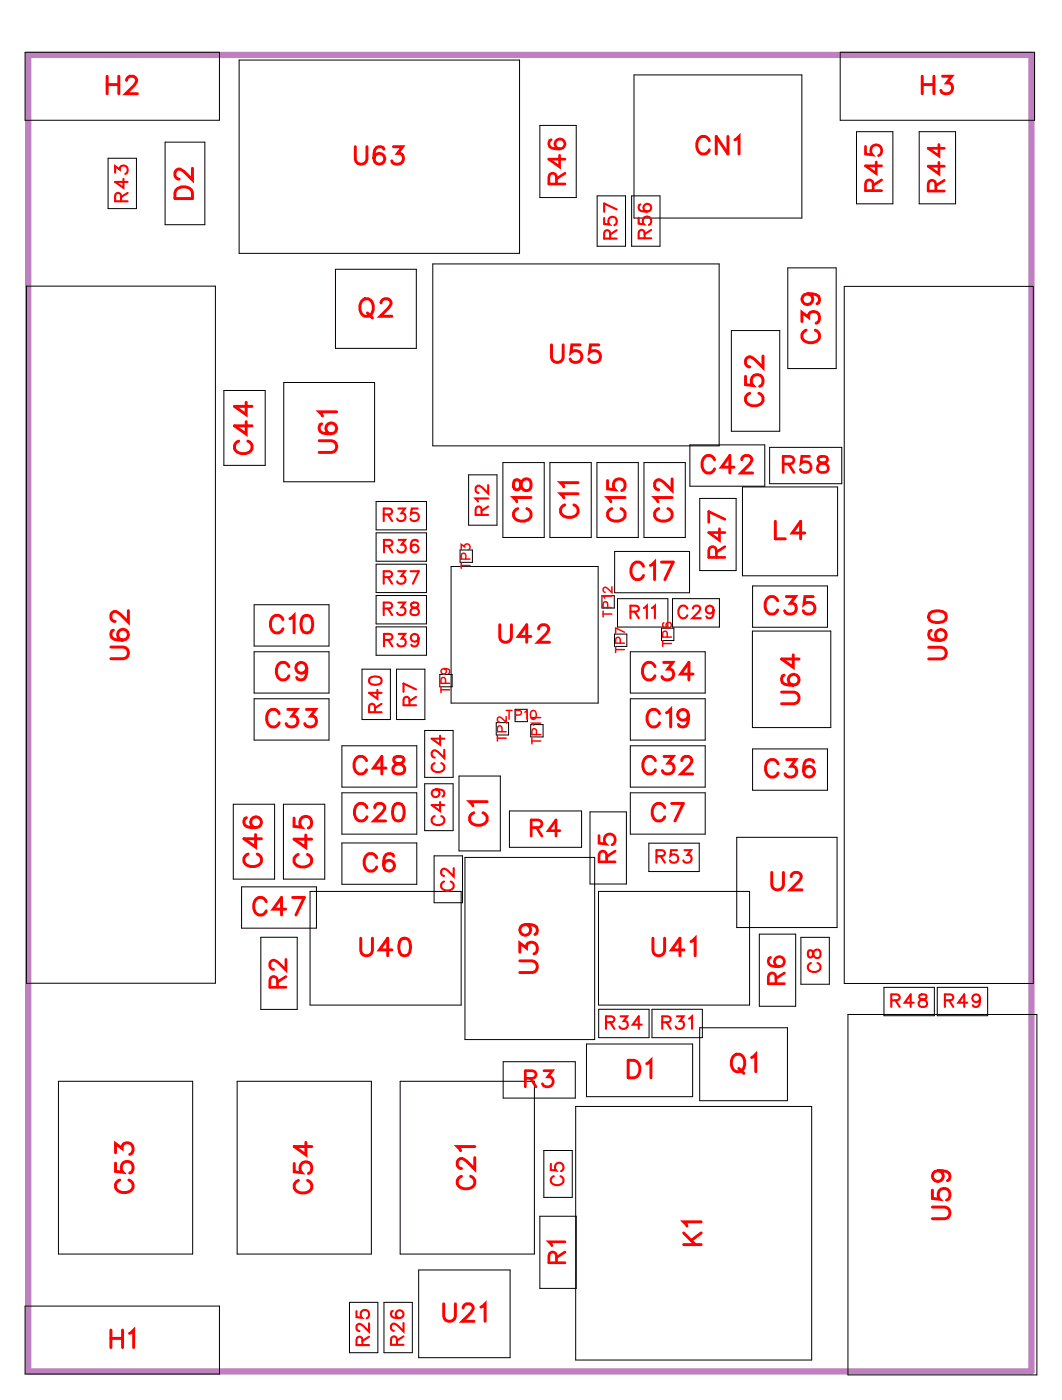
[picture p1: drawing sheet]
<svg xmlns="http://www.w3.org/2000/svg" width="43mm" height="57mm" viewBox="0 0 43 57" stroke-linecap="round" stroke-linejoin="round" font-family="sans-serif">
<path d="M1.1 2.2h40.7v53.4h-40.7z" fill="none" stroke="#bf80bf" stroke-width=".25"/>
<g fill="none" stroke="#000" stroke-width=".04">
<path d="M1 2.1h7.9v2.8h-7.9zM1.1 11.6h7.6v28.2h-7.6zM4.4 6.4h1.1v2.1h-1.1zM6.7 5.8h1.6v3.3h-1.6zM9.1 15.8h1.6v3.1h-1.6zM9.7 2.4h11.3v7.9h-11.3zM11.5 15.5h3.7v4h-3.7zM13.6 10.9h3.3v3.2h-3.3zM17.5 10.7h11.6v7.4h-11.6zM19 19.2h1.1v2.1h-1.1zM20.4 18.7h1.6v3.1h-1.6zM21.9 5.1h1.4v2.9h-1.4z"/>
<path d="M22.3 18.7h1.7v3.1h-1.7zM24.2 18.7h1.7v3.1h-1.7zM24.2 7.9h1.1v2.1h-1.1zM25.6 7.9h1.1v2.1h-1.1zM25.7 3h6.8v5.8h-6.8zM26.1 18.7h1.7v3.1h-1.7zM27.9 18h3.1v1.7h-3.1zM29.6 13.4h2v4.1h-2zM30.1 19.7h3.8v3.6h-3.8zM31.2 18.1h2.9v1.5h-2.9zM31.9 10.9h2v4h-2zM34 2.1h7.9v2.8h-7.9z"/>
<path d="M34.2 11.6h7.7v28.2h-7.7zM34.7 5.3h1.5v3h-1.5zM37.2 5.3h1.5v3h-1.5zM9.4 32.6h1.7v3h-1.7zM9.8 35.9h3v1.7h-3zM10.3 24.5h3v1.7h-3zM10.3 26.4h3v1.7h-3zM10.3 28.3h3v1.7h-3zM10.6 38h1.4v2.9h-1.4zM11.5 32.6h1.7v3h-1.7zM12.6 36.1h6.1v4.6h-6.1zM13.9 30.2h3v1.7h-3z"/>
<path d="M13.9 32.1h3v1.7h-3zM13.9 34.2h3v1.6h-3zM14.7 27.1h1.1v2.1h-1.1zM15.2 25.4h2.1v1.1h-2.1zM15.2 20.3h2.1v1.2h-2.1zM15.2 21.6h2.1v1.1h-2.1zM15.2 22.9h2.1v1.1h-2.1zM15.2 24.1h2.1v1.2h-2.1zM16.1 27.1h1.1v2.1h-1.1zM17.2 29.6h1.2v1.9h-1.2zM17.2 31.8h1.2v1.9h-1.2zM17.6 34.7h1.1v1.9h-1.1z"/>
<path d="M17.8 27.3h.5v.5h-.5zM18.3 23h5.9v5.5h-5.9zM18.6 31.4h1.7v3.1h-1.7zM18.6 22.3h.5v.5h-.5zM18.8 34.7h5.3v7.4h-5.3zM20.1 29.3h.5v.5h-.5zM20.6 32.9h3v1.4h-3zM20.9 28.7h.5v.5h-.5zM21.5 29.4h.5v.5h-.5zM23.9 32.9h1.5v2.9h-1.5zM24.2 36.1h6.2v4.6h-6.2zM24.4 24.1h.5v.5h-.5z"/>
<path d="M24.9 25.7h.5v.5h-.5zM24.9 22.3h3v1.7h-3zM25 24.3h2.1v1.1h-2.1zM25.5 26.4h3.1v1.7h-3.1zM25.5 28.3h3.1v1.7h-3.1zM25.5 30.2h3.1v1.7h-3.1zM25.5 32.1h3.1v1.7h-3.1zM26.3 34.2h2v1.1h-2zM26.8 25.5h.5v.5h-.5zM27.2 24.3h1.9v1.1h-1.9zM28.3 20.2h1.5v2.9h-1.5zM29.8 33.9h4.1v3.7h-4.1z"/>
<path d="M30.5 25.6h3.2v3.9h-3.2zM30.5 23.7h3v1.7h-3zM30.5 30.3h3v1.7h-3zM30.8 37.8h1.4v3h-1.4zM32.4 38h1.2v1.9h-1.2zM1 52.9h7.9v2.8h-7.9zM2.4 43.8h5.4v7h-5.4zM9.6 43.8h5.4v7h-5.4zM14.2 52.8h1.1v2h-1.1zM15.6 52.8h1.1v2h-1.1zM16.2 43.8h5.4v7h-5.4zM17 51.5h3.7v3.5h-3.7z"/>
<path d="M20.4 43h2.9v1.5h-2.9zM21.9 49.3h1.4v2.9h-1.4zM22 46.6h1.2v1.9h-1.2zM23.3 44.8h9.6v10.3h-9.6zM23.8 42.3h4.3v2.1h-4.3zM24.3 40.9h2v1.1h-2zM26.4 40.9h2.1v1.1h-2.1zM28.3 41.6h3.6v3h-3.6zM34.3 41.1h7.7v14.6h-7.7zM35.8 40h2.1v1.2h-2.1zM38 40h2v1.2h-2z"/>
</g>
<g fill="none" stroke="#f00" stroke-width=".12">
<path d="M4.3 3.1v.7M4.3 3.4h.5M4.8 3.1v.7M5.1 3.3l.2-.2h.1l.1 .1-.1 .3-.3 .3h.5M7.2 7.6h.2h.3l.1 .4h-.7zM7.8 6.8v.5l-.3-.3-.3-.1-.1 .1v.1l.2 .2M9.7 17.9a.26 .26 0 0 0-.2 .3 .26 .26 0 0 0 .3 .2h.1a.26 .26 0 0 0 .3-.2 .26 .26 0 0 0-.2-.3M10 17.1v.5l-.5-.3h.7M10 16.3v.5l-.5-.3h.7M12.9 17.9h.5l.2 .2-.1 .2h-.6M13 17.2a.35 .35 0 0 0 .2 .4 .35 .35 0 0 0 .4-.2 .22 .22 0 0 0-.2-.3 .22 .22 0 0 0-.2 .2 .22 .22 0 0 0 .2 .3M13.6 16.7h-.7l.2 .2"/>
<path d="M14.4 5.9v.6l.2 .2 .2-.1 .1-.7M14.6 12.2l.1-.1a.33 .33 0 0 1 .4 .4 .33 .33 0 0 1-.4 .3l-.1-.3zM14.9 12.7l.2 .2M15.4 12.3l.2-.2h.1l.1 .1-.1 .3-.3 .3h.5M15.6 6h-.1a.35 .35 0 0 0-.4 .2 .35 .35 0 0 0 .3 .5 .22 .22 0 0 0 .2-.3 .22 .22 0 0 0-.2-.2 .22 .22 0 0 0-.3 .2M15.9 5.9h.4l-.2 .3a.24 .24 0 0 1 .2 .4 .24 .24 0 0 1-.4-.1M20.8 19.5v.3h.2l.3-.4a.24 .24 0 0 1 .2 .2 .24 .24 0 0 1-.2 .3l-.2-.1-.1-.3zM22.3 14v.5l.2 .2 .3-.1v-.6M23.4 19.6h-.7l.1 .1M23.5 14h-.3l-.1 .3a.25 .25 0 0 1 .4 0 .25 .25 0 0 1 0 .3 .25 .25 0 0 1-.4-.1M24.3 14h-.4v.3a.25 .25 0 0 1 .4 0 .25 .25 0 0 1-.1 .3 .25 .25 0 0 1-.3-.1M24.6 19.5v.3h.3a.25 .25 0 0 1 0-.3 .25 .25 0 0 1 .4 0 .25 .25 0 0 1-.1 .4"/>
<path d="M27.2 19.4v.5l-.3-.4-.2-.1-.2 .2v.1l.2 .1M28.7 5.7a.26 .26 0 0 0-.3-.2 .26 .26 0 0 0-.2 .3v.2a.26 .26 0 0 0 .2 .2 .26 .26 0 0 0 .3-.1M28.9 18.6a.26 .26 0 0 0-.3-.1 .26 .26 0 0 0-.2 .2v.2a.26 .26 0 0 0 .2 .3 .26 .26 0 0 0 .3-.2M29.5 5.5v.7l-.5-.7v.7M29.7 18.9h-.5l.4-.4v.7M29.8 5.7l.1-.2v.7M30 18.6l.2-.1h.1l.2 .1-.1 .2-.4 .4h.5M30.2 15.2v.4h.3a.25 .25 0 0 1 0-.4 .25 .25 0 0 1 .4 .1 .25 .25 0 0 1-.1 .4M30.4 15.9a.26 .26 0 0 0-.2 .3 .26 .26 0 0 0 .3 .2h.1a.26 .26 0 0 0 .3-.2 .26 .26 0 0 0-.2-.3M30.9 14.4v.5l-.3-.3-.3-.1-.1 .1v.1l.2 .2M32.5 13v-.3l.3 .2a.24 .24 0 0 1 .3-.2 .24 .24 0 0 1 0 .4M32.7 13.4a.26 .26 0 0 0-.2 .3 .26 .26 0 0 0 .3 .2h.1a.26 .26 0 0 0 .3-.2 .26 .26 0 0 0-.2-.3"/>
<path d="M32.7 11.9a.22 .22 0 0 1 .2 .3 .22 .22 0 0 1-.3 .1 .22 .22 0 0 1 0-.4h.1a.34 .34 0 0 1 .5 .3l-.1 .1M37.4 3.4h.4M37.4 3.1v.7M37.8 3.1v.7M38.2 3.1h.4l-.2 .3a.24 .24 0 0 1 .1 .3 .24 .24 0 0 1-.4 0M4.5 26.2h.5l.2 .2-.1 .3h-.6M4.6 25.5l-.1 .1a.35 .35 0 0 0 .3 .4 .35 .35 0 0 0 .4-.3 .22 .22 0 0 0-.2-.2 .22 .22 0 0 0-.2 .2 .22 .22 0 0 0 .2 .2M5.2 24.7v.5l-.3-.3-.3-.1-.1 .1v.1l.2 .2M10 33.1l-.1 .1a.35 .35 0 0 0 .3 .4 .35 .35 0 0 0 .4-.3 .22 .22 0 0 0-.2-.2 .22 .22 0 0 0-.2 .2 .22 .22 0 0 0 .2 .2M10.1 34.6a.26 .26 0 0 0-.2 .3 .26 .26 0 0 0 .3 .2h.1a.26 .26 0 0 0 .3-.2 .26 .26 0 0 0-.2-.3M10.4 33.8v.5l-.5-.3h.7M10.8 36.5a.26 .26 0 0 0-.3-.1 .26 .26 0 0 0-.2 .2v.2a.26 .26 0 0 0 .2 .3 .26 .26 0 0 0 .3-.2"/>
<path d="M11.3 28.9a.26 .26 0 0 0-.3-.2 .26 .26 0 0 0-.2 .3v.2a.26 .26 0 0 0 .2 .3 .26 .26 0 0 0 .3-.2M11.5 25.1a.26 .26 0 0 0-.3-.2 .26 .26 0 0 0-.2 .3v.2a.26 .26 0 0 0 .2 .2 .26 .26 0 0 0 .3-.1M11.6 36.8h-.5l.3-.4v.7M11.7 28.7h.3l-.2 .3a.24 .24 0 0 1 .2 .4 .24 .24 0 0 1-.4-.1M11.7 27a.26 .26 0 0 0-.3-.2 .26 .26 0 0 0-.2 .3v.2a.26 .26 0 0 0 .2 .2 .26 .26 0 0 0 .3-.1M11.7 25.1l.2-.2v.7M11.9 36.4h.4l-.3 .7M11.9 33.1v.4h.3a.25 .25 0 0 1 0-.4 .25 .25 0 0 1 .4 .1 .25 .25 0 0 1-.1 .4M12.1 34.6a.26 .26 0 0 0-.2 .3 .26 .26 0 0 0 .3 .2h.2a.26 .26 0 0 0 .2-.2 .26 .26 0 0 0-.1-.3M12.3 25l.1-.1a.37 .37 0 0 1 .3 .4 .37 .37 0 0 1-.3 .3 .45 .45 0 0 1-.1-.6zM12.4 33.8v.5l-.5-.3h.7M12.4 28.7h.4l-.2 .3a.24 .24 0 0 1 .2 .4 .25 .25 0 0 1-.5-.1"/>
<path d="M12.4 27.1a.22 .22 0 0 1-.3 .2 .22 .22 0 0 1-.1-.4 .22 .22 0 0 1 .4 0v.2a.34 .34 0 0 1-.2 .4l-.2-.1M14.6 38v.5l.2 .2 .3-.1v-.6M14.8 30.8a.26 .26 0 0 0-.2-.2 .26 .26 0 0 0-.3 .3v.2a.26 .26 0 0 0 .3 .3 .26 .26 0 0 0 .2-.2M14.9 32.7a.26 .26 0 0 0-.3-.1 .26 .26 0 0 0-.2 .2v.2a.26 .26 0 0 0 .2 .3 .26 .26 0 0 0 .3-.2M15.2 32.7l.1-.1h.2l.1 .1-.1 .2-.4 .4h.5M15.3 34.8a.26 .26 0 0 0-.3-.2 .26 .26 0 0 0-.2 .3v.1a.26 .26 0 0 0 .2 .3 .26 .26 0 0 0 .3-.2M15.6 31.1h-.5l.4-.5v.8M15.9 38.5h-.5l.3-.5v.7M15.9 34.7v-.1a.35 .35 0 0 0-.4 .3 .35 .35 0 0 0 .2 .4 .22 .22 0 0 0 .3-.2 .22 .22 0 0 0-.2-.2 .22 .22 0 0 0-.3 .2M16 30.7v.2l.3 .1 .1 .1a.24 .24 0 0 1-.2 .3 .24 .24 0 0 1-.3-.3l.5-.3-.1-.1zM16 32.6h.1a.37 .37 0 0 1 .3 .3 .37 .37 0 0 1-.3 .4 .45 .45 0 0 1-.1-.7zM16.3 38h.1a.37 .37 0 0 1 .2 .4 .37 .37 0 0 1-.2 .3 .45 .45 0 0 1-.1-.7z"/>
<path d="M19.2 32.9a.26 .26 0 0 0-.2 .3 .26 .26 0 0 0 .3 .2h.2a.26 .26 0 0 0 .2-.2 .26 .26 0 0 0-.1-.3M19.7 32.5h-.7l.2 .1M20.2 25.3v.5l.2 .2 .3-.1v-.6M21 20.6a.26 .26 0 0 0-.2 .3 .26 .26 0 0 0 .3 .2h.1a.26 .26 0 0 0 .3-.2 .26 .26 0 0 0-.2-.3M21.1 38.9h.5l.2 .2-.1 .3h-.6M21.1 38.6v-.4l.2 .2a.24 .24 0 0 1 .4-.2 .24 .24 0 0 1-.1 .4M21.3 37.5a.22 .22 0 0 1 .2 .3 .22 .22 0 0 1-.4 0 .22 .22 0 0 1 .1-.3h.1a.34 .34 0 0 1 .5 .2l-.1 .2M21.5 25.8h-.5l.3-.5v.7M21.5 20.2h-.7l.1 .1M21.8 25.5l.2-.2h.1l.1 .1-.1 .3-.3 .3h.5M22.9 20.5a.26 .26 0 0 0-.2 .3 .26 .26 0 0 0 .3 .2h.1a.26 .26 0 0 0 .3-.2 .26 .26 0 0 0-.2-.3M23.4 20h-.7l.1 .2"/>
<path d="M24.8 20.6a.26 .26 0 0 0-.2 .3 .26 .26 0 0 0 .3 .2h.2a.26 .26 0 0 0 .2-.2 .26 .26 0 0 0-.1-.3M25.3 20.2h-.7l.1 .1M26.1 22.9a.26 .26 0 0 0-.3-.1 .26 .26 0 0 0-.2 .2v.2a.26 .26 0 0 0 .2 .3 .26 .26 0 0 0 .3-.2M26.3 22.9l.2-.1v.7M26.5 38v.5l.2 .2 .2-.1v-.6M26.5 27a.26 .26 0 0 0-.3-.2 .26 .26 0 0 0-.2 .3v.2a.26 .26 0 0 0 .2 .2 .26 .26 0 0 0 .3-.1M26.6 30.8a.26 .26 0 0 0-.3-.2 .26 .26 0 0 0-.3 .3v.2a.26 .26 0 0 0 .3 .3 .26 .26 0 0 0 .3-.2M26.7 20.6a.26 .26 0 0 0-.2 .3 .26 .26 0 0 0 .3 .2h.2a.26 .26 0 0 0 .2-.2 .26 .26 0 0 0-.1-.3M26.7 28.9a.26 .26 0 0 0-.3-.2 .26 .26 0 0 0-.2 .3v.2a.26 .26 0 0 0 .2 .3 .26 .26 0 0 0 .3-.2M26.8 22.8h.5l-.4 .7M26.9 26.8h.4l-.2 .3a.24 .24 0 0 1 .1 .4 .24 .24 0 0 1-.4-.1M26.9 30.6h.4l-.2 .3a.24 .24 0 0 1 .1 .4 .24 .24 0 0 1-.4-.1"/>
<path d="M26.9 32.7a.26 .26 0 0 0-.3-.1 .26 .26 0 0 0-.2 .2v.2a.26 .26 0 0 0 .2 .3 .26 .26 0 0 0 .3-.2M27 28.9l.2-.2v.8M27.2 32.6h.5l-.4 .7M27.2 20.2h-.7l.2 .1M27.6 30.8l.2-.2h.1l.1 .2-.1 .2-.3 .4h.5M27.7 38.5h-.5l.3-.5v.7M27.9 29a.22 .22 0 0 1-.3 .2 .22 .22 0 0 1-.1-.4 .22 .22 0 0 1 .4 0v.2a.34 .34 0 0 1-.3 .5l-.1-.1M28 38.1l.2-.1v.7M28.1 27.3h-.5l.3-.5v.7M31.3 35.3v.6l.2 .2 .2-.1v-.7M31.4 21.1v.7h.4M31.5 24.3a.26 .26 0 0 0-.3-.1 .26 .26 0 0 0-.2 .2v.2a.26 .26 0 0 0 .2 .3 .26 .26 0 0 0 .3-.2"/>
<path d="M31.5 30.9a.26 .26 0 0 0-.3-.1 .26 .26 0 0 0-.2 .2v.2a.26 .26 0 0 0 .2 .3 .26 .26 0 0 0 .3-.2M31.7 28h.5l.2 .2-.1 .3h-.6M31.8 27.4h-.1a.35 .35 0 0 0 .2 .4 .35 .35 0 0 0 .5-.2 .22 .22 0 0 0-.2-.3 .22 .22 0 0 0-.3 .2 .22 .22 0 0 0 .2 .3M31.9 24.2h.3l-.2 .2a.24 .24 0 0 1 .2 .4 .24 .24 0 0 1-.4-.1M31.9 30.8h.3l-.2 .2a.24 .24 0 0 1 .2 .4 .24 .24 0 0 1-.4-.1M32.1 35.5l.1-.2h.1l.2 .2-.1 .2-.4 .4h.5M32.1 26.5v.5l-.4-.3h.7M32.6 21.6h-.5l.3-.5v.7M32.9 24.2h-.3v.3a.25 .25 0 0 1 .4 0 .25 .25 0 0 1-.1 .3 .25 .25 0 0 1-.4-.1M33 30.9l-.1-.1a.35 .35 0 0 0-.4 .3 .35 .35 0 0 0 .3 .4 .22 .22 0 0 0 .2-.2 .22 .22 0 0 0-.2-.3 .22 .22 0 0 0-.2 .2M37.6 26.2h.5l.2 .2-.1 .3h-.6M37.7 24.9l.2-.1a.3 .3 0 0 1 .4 .2 .38 .38 0 0 1-.3 .2 .38 .38 0 0 1-.4-.2z"/>
<path d="M37.7 25.5v.1a.35 .35 0 0 0 .2 .4 .35 .35 0 0 0 .4-.3 .22 .22 0 0 0-.2-.2 .22 .22 0 0 0-.2 .2 .22 .22 0 0 0 .2 .2M4.5 53.9v.7M4.5 54.2h.5M4.7 47.1v.4h.3a.25 .25 0 0 1 0-.4 .25 .25 0 0 1 .4 .1 .25 .25 0 0 1-.1 .3M4.7 46.7v-.4l.3 .2a.24 .24 0 0 1 .3-.1 .24 .24 0 0 1 0 .4M4.9 47.8a.26 .26 0 0 0-.2 .3 .26 .26 0 0 0 .3 .2h.1a.26 .26 0 0 0 .3-.2 .26 .26 0 0 0-.2-.3M5 53.9v.7M5.2 54l.2-.1v.7M11.9 47.1v.4h.3a.25 .25 0 0 1 0-.4 .25 .25 0 0 1 .4 .1 .25 .25 0 0 1-.1 .3M12.1 47.8a.26 .26 0 0 0-.2 .3 .26 .26 0 0 0 .3 .2h.2a.26 .26 0 0 0 .2-.2 .26 .26 0 0 0-.1-.3M12.4 46.3v.5l-.5-.3h.7M18 52.8v.5l.2 .2 .2-.1v-.6"/>
<path d="M18.7 47.7a.26 .26 0 0 0-.2 .3 .26 .26 0 0 0 .3 .2h.2a.26 .26 0 0 0 .2-.2 .26 .26 0 0 0-.1-.3M18.8 53l.1-.2h.1l.2 .2-.1 .2-.4 .3h.5M19.2 46.9v.5l-.3-.4-.2-.1-.2 .2v.1l.2 .1M19.2 46.5h-.7l.2 .1M19.5 53l.2-.2v.7M25.4 43h.3a.38 .38 0 0 1 .2 .3 .38 .38 0 0 1-.2 .4h-.3zM26.2 43.1l.2-.1v.7M27.7 50.4h.7M27.7 50l.5 .4M28.4 49.5h-.7l.1 .2M28.4 50l-.4 .3M29.7 42.8l.1-.1a.33 .33 0 0 1 .4 .4 .33 .33 0 0 1-.4 .3l-.2-.2z"/>
<path d="M29.9 43.3l.2 .2M30.4 42.8l.2-.1v.7M37.8 48.9h.5l.2 .2-.1 .2-.6 .1M37.8 48.2v.4h.3a.25 .25 0 0 1 0-.4 .25 .25 0 0 1 .3 .1 .25 .25 0 0 1-.1 .3M38 47.4a.22 .22 0 0 1 .2 .3 .22 .22 0 0 1-.3 .1 .22 .22 0 0 1 0-.3l.1-.1a.34 .34 0 0 1 .5 .3l-.1 .1"/>
</g>
<g fill="none" stroke="#f00" stroke-width=".08">
<path d="M4.7 7v-.3l.2 .2a.17 .17 0 0 1 .2-.2 .17 .17 0 0 1 0 .3M4.9 8.2v-.3l-.1-.1-.1 .4h.5M5 7.2v.4l-.3-.2h.5M5.2 7.8l-.3 .2M19.8 19.7v.3l-.4-.3-.1 .1 .1 .2M24.5 8.8v.3h.2a.18 .18 0 0 1 0-.3 .18 .18 0 0 1 .3 .1 .18 .18 0 0 1-.1 .2M24.7 9.7v-.3l-.1-.1-.1 .4h.5M25 9.3l-.3 .2M25 8.5l-.5-.3v.4M25.9 8.8v.3h.2a.18 .18 0 0 1 0-.3 .18 .18 0 0 1 .3 .1 .18 .18 0 0 1-.1 .2M25.9 8.3a.22 .22 0 0 0 .2 .3 .22 .22 0 0 0 .2-.3 .16 .16 0 0 0-.2 .1 .16 .16 0 0 0 .1 .2M26.1 9.7v-.3l-.1-.1-.1 .4h.5"/>
<path d="M26.4 9.3l-.3 .2M15 27.5a.25 .25 0 0 1 .3-.1 .25 .25 0 0 1 .1 .3 .25 .25 0 0 1-.3 .1 .25 .25 0 0 1-.1-.3zM15.2 28.9v-.3l-.2-.1-.1 .4h.6M15.3 28v.3l-.4-.2h.6M15.5 28.5l-.3 .2M15.5 20.8h.3l.1-.1-.4-.1v.5M15.5 23.4h.3l.1-.2-.4-.1v.6M15.5 24.7l.3-.1 .1-.1-.4-.1v.5M15.6 22.1h.2l.1-.1-.3-.1v.5M15.6 25.9h.2l.1-.1-.3-.1v.5M15.7 20.8l.2 .3M15.7 23.4l.2 .3"/>
<path d="M15.7 24.7l.2 .2M15.7 22.1l.2 .3M15.7 25.9l.2 .3M16.1 20.6h.3l-.1 .2a.17 .17 0 0 1 .1 .3 .17 .17 0 0 1-.3-.1M16.1 23.1h.3l-.1 .2a.17 .17 0 0 1 .1 .3 .17 .17 0 0 1-.3 0M16.1 24.4h.3l-.1 .2a.17 .17 0 0 1 .1 .3 .17 .17 0 0 1-.3-.1M16.1 21.9h.3l-.1 .2a.17 .17 0 0 1 .1 .2 .17 .17 0 0 1-.3 0M16.1 25.7h.3l-.1 .2a.17 .17 0 0 1 .1 .3 .17 .17 0 0 1-.3-.1M16.6 28.6v-.3l-.2-.1-.1 .4h.6M16.6 23.1h.4l-.3 .6M16.7 24.4v.2l.3 .2a.17 .17 0 0 1-.2 .1 .17 .17 0 0 1-.2-.1l.3-.3v-.1zM16.9 28.2l-.3 .2"/>
<path d="M16.9 27.9l-.6-.2v.3M16.9 20.6h-.2v.2a.18 .18 0 0 1 .2 0 .18 .18 0 0 1 0 .3 .18 .18 0 0 1-.3-.1M16.9 21.9a.22 .22 0 0 0-.3 .2 .22 .22 0 0 0 .3 .2 .16 .16 0 0 0-.1-.2 .16 .16 0 0 0-.2 .1M17 25.9a.16 .16 0 0 1-.3 .1 .16 .16 0 0 1 0-.3 .16 .16 0 0 1 .2 .1v.4l-.2-.1M17.6 30.9a.19 .19 0 0 0-.1 .2 .19 .19 0 0 0 .2 .2h.1a.19 .19 0 0 0 .2-.2 .19 .19 0 0 0-.1-.2M17.6 33.1a.19 .19 0 0 0-.1 .2 .19 .19 0 0 0 .2 .1h.1a.19 .19 0 0 0 .2-.1 .19 .19 0 0 0-.1-.2M17.7 32a.16 .16 0 0 1 .1 .2 .16 .16 0 0 1-.3 .1 .16 .16 0 0 1 .1-.3l.4 .1-.1 .2M17.8 29.8v.4l-.3-.3h.5M17.8 32.5v.4l-.3-.3h.5M18 35.7a.19 .19 0 0 0-.1 .2 .19 .19 0 0 0 .2 .2h.1a.19 .19 0 0 0 .2-.2 .19 .19 0 0 0-.1-.2M18 30.4v.3l-.4-.3-.1 .2 .1 .1M18.4 35.2v.3l-.4-.3-.1 .2 .1 .1"/>
<path d="M19.5 20.9v-.3l-.1-.1-.1 .4h.5M19.8 20.2h-.5l.1 .1M19.8 20.5l-.3 .2M25.5 24.8h.3l.1-.2-.4-.1v.5M25.7 24.8l.2 .2M26.1 24.6l.1-.1v.5M26.4 24.6l.1-.1v.5M26.6 34.7h.3v-.2l-.3-.1v.6M26.8 34.7l.1 .3M27.4 34.4h-.2v.3a.18 .18 0 0 1 .2 0 .18 .18 0 0 1 0 .2 .18 .18 0 0 1-.3 0M27.7 34.4h.3l-.2 .2a.18 .18 0 0 1 .2 .3 .17 .17 0 0 1-.3 0M27.8 24.7a.19 .19 0 0 0-.2-.2 .19 .19 0 0 0-.1 .2v.2a.19 .19 0 0 0 .1 .2 .19 .19 0 0 0 .2-.2"/>
<path d="M28.1 24.7l.1-.2 .2 .1-.4 .4h.4M28.9 24.7a.16 .16 0 0 1-.2 .1 .16 .16 0 0 1-.1-.2 .16 .16 0 0 1 .3 0l-.1 .4h-.2M32.8 38.5v.3h.1a.21 .21 0 0 1 .1-.3 .21 .21 0 0 1 .2 0v.2l-.1 .1-.1-.1-.1-.2zM32.8 39a.19 .19 0 0 0-.1 .2 .19 .19 0 0 0 .2 .2h.1a.19 .19 0 0 0 .2-.2 .19 .19 0 0 0-.1-.2M14.4 53.1v.3h.3a.18 .18 0 0 1 0-.3 .18 .18 0 0 1 .2 .1 .18 .18 0 0 1 0 .2M14.7 54.5v-.3h-.2l-.1 .3h.5M14.9 53.6v.4l-.3-.4-.2 .1 .2 .2M14.9 54.2l-.2 .1M15.9 53.1a.22 .22 0 0 0 .2 .3 .22 .22 0 0 0 .2-.3 .16 .16 0 0 0-.3 .1 .16 .16 0 0 0 .2 .2M16.1 54.5v-.3l-.2-.1-.1 .4h.5M16.3 53.6v.3l-.3-.3-.2 .1 .2 .2M16.3 54.1l-.2 .2"/>
<path d="M22.3 47.2v.2h.2a.18 .18 0 0 1 0-.2 .18 .18 0 0 1 .3 0 .18 .18 0 0 1-.1 .3M22.4 47.7a.19 .19 0 0 0-.1 .2 .19 .19 0 0 0 .2 .1h.1a.19 .19 0 0 0 .2-.1 .19 .19 0 0 0-.1-.2M24.5 41.4h.3l.1-.1-.4-.1v.5M24.7 41.4l.2 .3M25.1 41.2h.3l-.1 .2a.17 .17 0 0 1 .1 .2 .17 .17 0 0 1-.3 0M26 41.5h-.4l.3-.3v.5M26.8 41.4h.3l.1-.1-.4-.1v.5M27 41.4l.2 .3M27.4 41.2h.3l-.2 .2a.17 .17 0 0 1 .2 .2 .17 .17 0 0 1-.3 0M27.9 41.3l.1-.1v.5M36.1 40.5h.3v-.1l-.3-.1v.5M36.3 40.5l.1 .3"/>
<path d="M37 40.6h-.4l.3-.3v.5M37.3 40.3v.2l.3 .1a.17 .17 0 0 1-.2 .2 .17 .17 0 0 1-.2-.2l.3-.2v-.1zM38.3 40.5h.3v-.1l-.3-.1v.5M38.4 40.5l.2 .3M39.2 40.6h-.4l.3-.3v.5M39.7 40.5a.16 .16 0 0 1-.2 .1 .16 .16 0 0 1-.1-.3 .16 .16 0 0 1 .3 .1l-.1 .4-.2-.1"/>
</g>
<g fill="none" stroke="#f00" stroke-width=".11">
<path d="M22.3 5.7a.32 .32 0 0 0 .2 .4 .32 .32 0 0 0 .4-.3 .2 .2 0 0 0-.2-.2 .2 .2 0 0 0-.2 .2 .2 .2 0 0 0 .2 .2M22.5 7.5v-.4h-.2l-.1 .4h.7M22.7 6.3v.5l-.5-.4h.7M22.9 7l-.4 .2M31.7 18.8h.4v-.2l-.4-.1v.6M31.9 18.8l.3 .3M32.8 18.5h-.3l-.1 .3a.23 .23 0 0 1 .4 0 .23 .23 0 0 1 0 .3 .23 .23 0 0 1-.4-.1M33.2 18.5v.2l.3 .1 .1 .1a.22 .22 0 0 1-.3 .3 .22 .22 0 0 1-.2-.3l.4-.3v-.1zM35.1 5.9v.3l.2 .1a.23 .23 0 0 1 0-.4 .23 .23 0 0 1 .4 .1 .23 .23 0 0 1-.1 .3M35.4 7.7l-.1-.3-.2-.1v.4h.6M35.5 6.6v.4l-.4-.3h.6M35.7 7.3l-.3 .2"/>
<path d="M37.9 7.7v-.3l-.2-.1-.1 .4h.7M38 6.6v.4l-.4-.3h.7M38 5.9v.4l-.4-.3h.7M38.3 7.3l-.4 .2M11.6 38.9v.4l-.5-.4-.2 .3 .2 .1M11.6 39.6l-.4 .2M21.5 33.5h.4v-.2l-.4-.1v.7M21.7 33.5l.3 .4M22.7 33.7h-.5l.3-.5v.7M24.3 33.9v.3h.2a.23 .23 0 0 1 0-.4 .23 .23 0 0 1 .4 .1 .23 .23 0 0 1-.1 .3M24.6 34.9l-.1-.4h-.2v.4h.6M24.9 34.5l-.3 .2"/>
<path d="M29 22.6v-.4h-.2l-.1 .4h.7M29.1 21.4v.5l-.4-.3h.7M29.4 22.1l-.4 .3M29.4 21l-.7-.3v.5M31.2 38.8a.32 .32 0 0 0 .2 .4 .32 .32 0 0 0 .4-.2 .2 .2 0 0 0-.2-.2 .2 .2 0 0 0-.2 .1 .2 .2 0 0 0 .2 .3M31.4 39.9v-.4h-.2l-.1 .4h.7M31.8 39.4l-.4 .2M11.2 40v-.4h-.2l-.1 .4h.7M21.3 43.7h.4v-.3h-.4v.6M21.5 43.7l.2 .3M22 43.4h.4l-.2 .2a.22 .22 0 0 1 .2 .4 .22 .22 0 0 1-.4-.1M22.5 51.2v-.4h-.2l-.1 .4h.7"/>
<path d="M22.9 50.3h-.7l.2 .2M22.9 50.7l-.4 .2"/>
</g>
<g fill="none" stroke="#f00" stroke-width=".06">
<path d="M17.9 27.9h.3M17.9 27.8v.3M18 27.1a.11 .11 0 0 1 .1 .1 .11 .11 0 0 1-.2 .1 .11 .11 0 0 1 0-.2h.3v.2M18 27.7v-.2h-.1v.2h.3M18.7 22.2v-.1l.1 .1a.12 .12 0 0 1 .2-.1 .12 .12 0 0 1 0 .2M18.7 22.9h.3M18.7 22.8v.2M18.9 22.7v-.2l-.2-.1v.3h.3M20.1 29.9h.4M20.1 29.8v.2M20.3 29.6v-.2h-.1l-.1 .2h.4M20.5 29v.3l-.2-.3-.2 .1 .1 .2"/>
<path d="M20.5 28.8h.2M20.6 28.8v.3M20.9 29h.2v-.2h-.2v.3M21.3 28.9v-.1v.3M21.5 30h.4M21.5 29.9v.2M21.7 29.8v-.2l-.1-.1-.1 .3h.4M21.9 29.3h-.4l.1 .1M21.9 29.1h-.4l.1 .1M24.4 24.9h.4M24.4 24.8v.2M24.6 24.6v-.2h-.1l-.1 .2h.4"/>
<path d="M24.8 24.2h-.4h.1M24.8 23.8v.2l-.3-.2-.1 .1 .1 .1M24.9 26.3h.4M24.9 26.2v.2M25.1 26.1v-.2l-.1-.1-.1 .3h.4M25.3 25.6l-.4-.2v.3M26.8 26.1h.4M26.8 26v.2M26.9 25.2a.16 .16 0 0 0 .1 .3 .16 .16 0 0 0 .1-.3 .11 .11 0 0 0-.1 .1 .11 .11 0 0 0 .1 .1M27 25.8v-.2h-.1l-.1 .2h.4"/>
<circle cx="21.6" cy="28.9" r=".16"/>
</g>
<g font-size="1.2" fill="#fff">
<text x="4.3" y="4.1">H2</text>
<text x="37.3" y="4.1">H3</text>
<text x="8.1" y="8.1" transform="rotate(-90 8.1 8.1)">D2</text>
<text x="14.3" y="6.9">U63</text>
<text x="28.2" y="6.5">CN1</text>
<text x="14.5" y="13.1">Q2</text>
<text x="22.3" y="15">U55</text>
<text x="31.2" y="16.5" transform="rotate(-90 31.2 16.5)">C52</text>
<text x="33.5" y="13.9" transform="rotate(-90 33.5 13.9)">C39</text>
<text x="10.5" y="18.4" transform="rotate(-90 10.5 18.4)">C44</text>
<text x="13.9" y="18.4" transform="rotate(-90 13.9 18.4)">U61</text>
<text x="21.8" y="21.2" transform="rotate(-90 21.8 21.2)">C18</text>
<text x="23.7" y="21" transform="rotate(-90 23.7 21)">C11</text>
<text x="25.5" y="23.8">C17</text>
<text x="25.6" y="21.2" transform="rotate(-90 25.6 21.2)">C15</text>
<text x="27.5" y="21.2" transform="rotate(-90 27.5 21.2)">C12</text>
<text x="28.4" y="19.5">C42</text>
<text x="31.3" y="22.1">L4</text>
<text x="5.5" y="26.8" transform="rotate(-90 5.5 26.8)">U62</text>
<text x="10.7" y="29.7">C33</text>
<text x="10.9" y="25.9">C10</text>
<text x="11.1" y="27.8">C9</text>
<text x="20.2" y="26.3">U42</text>
<text x="26" y="27.8">C34</text>
<text x="26.2" y="29.7">C19</text>
<text x="30.9" y="25.2">C35</text>
<text x="32.7" y="28.6" transform="rotate(-90 32.7 28.6)">U64</text>
<text x="38.6" y="26.8" transform="rotate(-90 38.6 26.8)">U60</text>
<text x="10.9" y="35.2" transform="rotate(-90 10.9 35.2)">C46</text>
<text x="12.9" y="35.2" transform="rotate(-90 12.9 35.2)">C45</text>
<text x="14.3" y="31.7">C48</text>
<text x="14.3" y="33.6">C20</text>
<text x="14.7" y="35.6">C6</text>
<text x="20" y="33.5" transform="rotate(-90 20 33.5)">C1</text>
<text x="26" y="31.7">C32</text>
<text x="26.4" y="33.6">C7</text>
<text x="31" y="31.8">C36</text>
<text x="10.2" y="37.4">C47</text>
<text x="14.6" y="39">U40</text>
<text x="22.1" y="39.5" transform="rotate(-90 22.1 39.5)">U39</text>
<text x="26.4" y="39">U41</text>
<text x="31.2" y="36.4">U2</text>
<text x="25.4" y="44">D1</text>
<text x="29.6" y="43.7">Q1</text>
<text x="5.7" y="48.4" transform="rotate(-90 5.7 48.4)">C53</text>
<text x="12.9" y="48.4" transform="rotate(-90 12.9 48.4)">C54</text>
<text x="17.9" y="53.8">U21</text>
<text x="19.5" y="48.2" transform="rotate(-90 19.5 48.2)">C21</text>
<text x="28.7" y="50.5" transform="rotate(-90 28.7 50.5)">K1</text>
<text x="38.8" y="49.4" transform="rotate(-90 38.8 49.4)">U59</text>
<text x="4.4" y="54.9">H1</text>
</g>
<g font-size="1.1" fill="#fff">
<text x="23.2" y="7.5" transform="rotate(-90 23.2 7.5)">R46</text>
<text x="36" y="7.8" transform="rotate(-90 36 7.8)">R45</text>
<text x="38.5" y="7.8" transform="rotate(-90 38.5 7.8)">R44</text>
<text x="29.6" y="22.6" transform="rotate(-90 29.6 22.6)">R47</text>
<text x="31.7" y="19.4">R58</text>
<text x="21.5" y="34.1">R4</text>
<text x="25.2" y="35" transform="rotate(-90 25.2 35)">R5</text>
<text x="11.9" y="40.1" transform="rotate(-90 11.9 40.1)">R2</text>
<text x="32" y="39.9" transform="rotate(-90 32 39.9)">R6</text>
<text x="21.2" y="44.3">R3</text>
<text x="23.2" y="51.2" transform="rotate(-90 23.2 51.2)">R1</text>
</g>
<g font-size=".9" fill="#fff">
<text x="5.4" y="8.2" transform="rotate(-90 5.4 8.2)">R43</text>
<text x="25.2" y="9.7" transform="rotate(-90 25.2 9.7)">R57</text>
<text x="26.6" y="9.7" transform="rotate(-90 26.6 9.7)">R56</text>
<text x="15.5" y="21.3">R35</text>
<text x="15.5" y="23.9">R37</text>
<text x="15.5" y="22.6">R36</text>
<text x="20" y="20.9" transform="rotate(-90 20 20.9)">R12</text>
<text x="15.5" y="25.1">R38</text>
<text x="15.5" y="26.4">R39</text>
<text x="15.7" y="28.9" transform="rotate(-90 15.7 28.9)">R40</text>
<text x="17.1" y="28.6" transform="rotate(-90 17.1 28.6)">R7</text>
<text x="25.5" y="25.3">R11 C29</text>
<text x="18.2" y="33.5" transform="rotate(-90 18.2 33.5)">C49 C24</text>
<text x="26.6" y="35.2">R53</text>
<text x="18.6" y="36.1" transform="rotate(-90 18.6 36.1)">C2</text>
<text x="24.5" y="41.9">R34</text>
<text x="26.8" y="41.9">R31</text>
<text x="33.5" y="39.4" transform="rotate(-90 33.5 39.4)">C8</text>
<text x="36.1" y="41">R48 R49</text>
<text x="23" y="48.1" transform="rotate(-90 23 48.1)">C5</text>
<text x="15.2" y="54.5" transform="rotate(-90 15.2 54.5)">R25</text>
<text x="16.6" y="54.5" transform="rotate(-90 16.6 54.5)">R26</text>
</g>
<g font-size=".6" fill="#fff">
<text x="19.2" y="23.1" transform="rotate(-90 19.2 23.1)">TP3</text>
<text x="18.4" y="28.1" transform="rotate(-90 18.4 28.1)">TP9</text>
<text x="20.5" y="29.3">TP10</text>
<text x="24.9" y="25" transform="rotate(-90 24.9 25)">TP12</text>
<text x="25.4" y="26.5" transform="rotate(-90 25.4 26.5)">TP7</text>
<text x="27.3" y="26.2" transform="rotate(-90 27.3 26.2)">TP6</text>
<text x="20.7" y="30.1" transform="rotate(-90 20.7 30.1)">TP2</text>
<text x="22" y="30.2" transform="rotate(-90 22 30.2)">TP11</text>
</g>
</svg>
